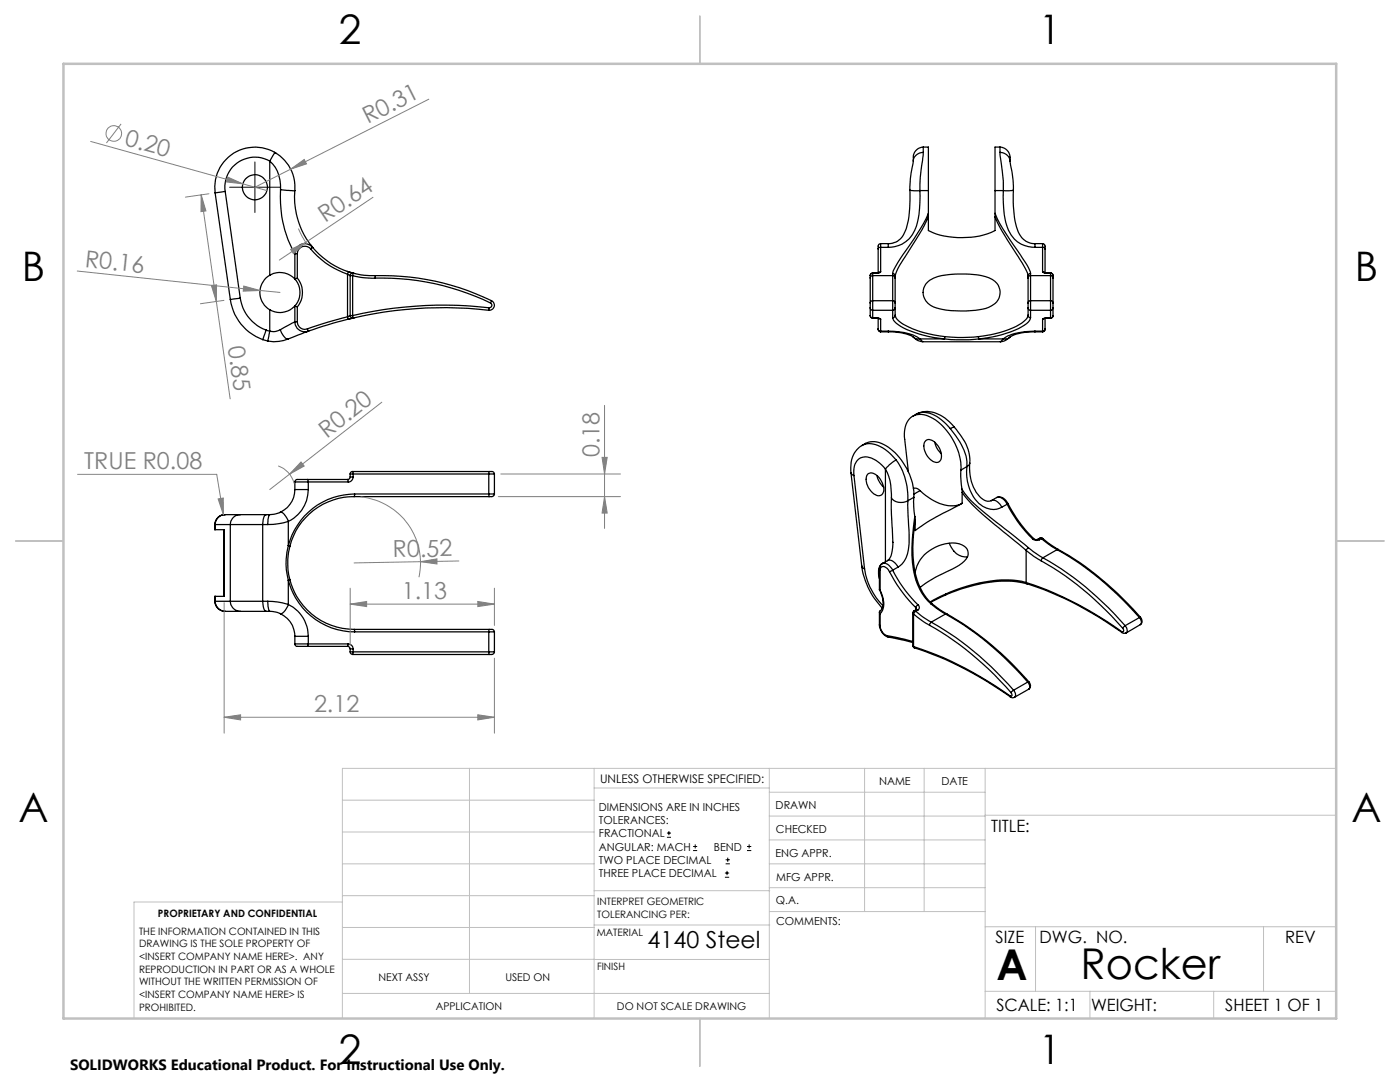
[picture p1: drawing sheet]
<svg xmlns="http://www.w3.org/2000/svg" width="279mm" height="216mm" viewBox="0 0 279 216" stroke-linecap="round" stroke-linejoin="round" font-family="sans-serif">
<g fill="none" stroke="#000" stroke-width=".25">
<path d="M42.9 38.5l3.1 21.3M44.9 38.2l-2 .3M44.9 38.2l3 21.3M53.8 32.1a6.7 6.7 0 0 1 2.2 5.8M53.8 32.1a6 6 0 0 0-6.3 .3 6 6 0 0 0-2.6 5.8M53.8 32.1v22.8M54.8 30.4l-1 1.7M54.8 30.4a7.9 7.9 0 0 1 4 7.6M54.8 30.4a8 8 0 0 0-8.4 .3 8 8 0 0 0-3.5 7.8M54.8 30.4l.3 .2M56 37.9a22.7 22.7 0 0 0 2.8 12.7M56 37.9l2.8 .1"/>
<path d="M58.8 38a15.4 15.4 0 0 0 3.6 11.3M182.2 32.1l-.5 3.6-.1 2.3M183.6 38h-2v.3a17.5 17.5 0 0 1-1.4 8.7 3.3 3.3 0 0 1-2.9 1.6M183.6 38a18 18 0 0 1-1 7.9 5.6 5.6 0 0 1-5.3 3.5M183.6 38h1.7M184.3 29.4a2.22 2.22 0 0 0-2 2.7M184.3 30.4l-.6 5-.1 2.6M184.3 29.4h1v8.6M184.3 30.4a1.92 1.92 0 0 0-2 1.7M184.3 29.4v1M185.3 38v4.6M198.6 38v4.6"/>
<path d="M198.6 38h1.6M199.6 29.4a2.28 2.28 0 0 1 2 2.7M199.6 30.4l.6 5.7v1.9M199.6 30.4a1.98 1.98 0 0 1 2 1.7M199.6 29.4h-1v8.6M199.6 29.4v1M200.2 38h2a19.8 19.8 0 0 0 1.2 8.7 3.4 3.4 0 0 0 3.2 1.9M200.2 38a16 16 0 0 0 1.6 8.9 5.5 5.5 0 0 0 4.8 2.5M201.6 32.1l.6 3.8v2.1M46 59.8a10 10 0 0 0 6.4 8M47.9 59.5l-1.9 .3M47.9 59.5a8 8 0 0 0 5.2 6.4"/>
<path d="M53.8 54.9a4 4 0 0 1 5 .8M53.8 54.9a4 4 0 0 0 0 6.9M58.8 50.6h.5M58.8 55.7a4 4 0 0 1 0 5.3M58.8 50.6v5.1M59.3 55.5l-.5 .2M59.3 55.5a4.6 4.6 0 0 1 0 5.7M59.3 50.6v4.9M61.9 48.8l.6 .7M62 49.7a1.5 1.5 0 0 0-1.7-.5 1.5 1.5 0 0 0-1 1.4M62 49.7a16.3 16.3 0 0 0 7.4 5M62.4 49.4a1.99 1.99 0 0 0-2.2-.7 1.99 1.99 0 0 0-1.4 1.9"/>
<path d="M62.4 49.4l-.4 .3M62.4 49.4a16.2 16.2 0 0 0 7.1 4.8M69.3 54.2l.4 .1M69.4 54.7l.5 .3M69.4 54.7v8.5M69.5 54.2l-.1 .5M69.5 54.2l1 .3M69.8 54.3l1 .3M69.9 55h.5M69.9 55v8M70.4 55a14.5 14.5 0 0 0 4.5 .5M70.4 55v8"/>
<path d="M70.5 54.5a.5 .5 0 0 0-.6 .5M70.5 54.5l-.1 .5M70.5 54.5a13.9 13.9 0 0 0 4.4 .5M74.9 55v.5M74.9 55a49.7 49.7 0 0 1 23.2 5M74.9 55.5a49.4 49.4 0 0 1 23 5M173.7 55.5v5M174.2 55l-.3 .1-.2 .4M174.2 54.5h-.1a.75 .75 0 0 0-.4 1M174.2 55v5M174.2 54.5v.5M174.2 54.5h.1"/>
<path d="M174.2 55h4M174.2 54.5h.6M174.8 54.5h.1M175.3 49.7v4.8M175.8 54.2l-1 .3M175.8 48.6l-.5 .3v.8M175.8 54.2l-.3 .2-.7 .1M175.8 49.4v4.8M175.8 49.4h-.4l-.1 .3M175.8 48.6v.8M175.8 48.6h1.5M175.8 49.4h1.5"/>
<path d="M177.3 48.6v.8M178.2 55l.4 .2v.3M178.2 54.6l.4 .2v.3M178.2 55v5M178.2 54.6v.4M178.6 55.5v5M178.6 55.1v.4M185.1 56.3a9.4 9.4 0 0 1 6-1.6 15.4 15.4 0 0 1 6.9 1.1 3 3 0 0 1 1.5 3 3 3 0 0 1-2.2 2.5 19.8 19.8 0 0 1-11-.1 2.97 2.97 0 0 1-1.2-4.9zM185.3 42.6a63.9 63.9 0 0 1-5.9 9.5l-1.1 1.9-.1 .6M185.3 43.3a90.2 90.2 0 0 1-5.8 9.7l-.9 2.1M185.3 42.6v.7M185.3 43.3v2.7a16.4 16.4 0 0 0 13.3 0v-2.7"/>
<path d="M198.6 42.6a53 53 0 0 0 5.4 8.9l1.1 1.6 .6 1.5M198.6 42.6v.7M198.6 43.3a78.9 78.9 0 0 0 5.7 9.8l.7 1.3 .2 .7M205.2 55.5v5M205.2 55.1v.4M205.7 55l-.4 .1-.1 .4M205.7 54.6l-.5 .2v.3M205.7 55v5M205.7 54.6v.4M205.7 55h4M206.6 48.6v.8M206.6 48.6h1.5"/>
<path d="M206.6 49.4h1.5M208.1 48.6l.4 .3 .1 .8M208.1 49.4v4.8M208.1 54.2l.4 .3h.6M208.1 49.4h.3l.2 .3M208.1 54.2l.4 .2M208.1 48.6v.8M208.4 54.4l.7 .1M208.6 49.7v4.8M209.1 54.5h.1M209.1 54.5h.6M209.7 55l.3 .1 .1 .4"/>
<path d="M209.7 54.5h.1a.75 .75 0 0 1 .3 1M209.7 55v5M209.7 54.5v.5M209.7 54.5h.1M210.1 55.5v5M52.4 67.8l1 .3M53.1 65.9l.7 .2M53.1 65.9l-.7 1.9M53.8 66.1l-.4 2M53.8 61.8v4.3M56 65.8a2.71 2.71 0 0 1-2.2 .3M56 65.8a2.7 2.7 0 0 0 1.4 1.9l.1-.1"/>
<path d="M57.5 67.6a7.3 7.3 0 0 1-4.1 .5M58.8 61l.5 .2M58.8 64.2a2 2 0 0 0 2.7 1.9M58.8 64.2h.5M58.8 64.2l-2.8 1.6M58.8 61a4 4 0 0 1-5 .8M58.8 61v3.2M59.3 64.2a1.49 1.49 0 0 0 2 1.4M59.3 61.2v3M61.3 65.6l.2 .5M61.5 66.1l-4 1.5M61.7 66l-.5 .2"/>
<path d="M69.4 63.2l.1 .5M69.4 63.2l-4.1 1.1-4 1.3M69.5 63.7l-8 2.4M69.9 63h.5M69.9 63a.5 .5 0 0 0 .6 .5M69.9 63l-.5 .2M70.4 63l.1 .5M70.5 63.5l-1 .2M70.8 63.4l-1.3 .3M97.5 61.9a78.1 78.1 0 0 0-27 1.6M97.6 61.4l-.1 .5M97.6 61.4a79.2 79.2 0 0 0-27.2 1.6"/>
<path d="M97.9 60.5a.51 .51 0 0 1 .2 .6 .51 .51 0 0 1-.5 .3M98.1 60a1.01 1.01 0 0 1 .5 1.2 1.01 1.01 0 0 1-1.1 .7M98.1 60l-.2 .5M173.7 61.4l.1 .4 .4 .1M173.7 61.4v1.7l.2 .3 .3 .1M173.7 60.5v.9M174.2 60l-.3 .1-.2 .4M174.2 60v1.9M174.2 61.9v1.6M174.2 63.5h.1M174.2 61.9h4M174.2 63.5h.6"/>
<path d="M174.2 60h4M174.8 63.5l1 .2M174.8 63.5h.1M175.3 65.6v.4l.5 .2M175.3 63.5v2.1M175.3 65.6a.43 .43 0 0 0 .5 .5M175.8 63.7v2.4M175.8 66.1v.1M175.8 66.2h1.5M175.8 66.1h1.5M177.3 66.2a8.5 8.5 0 0 1 5 1.1M177.3 66.1a10.7 10.7 0 0 1 6.3 1.5"/>
<path d="M177.3 66.1v.1M178.2 60l.2 .1 .2 .4M178.2 63.4v.2a6.1 6.1 0 0 0 3.6 2.5l3.5 1 3.2 .5M178.2 60v1.9M178.2 61.9v1.5M178.6 61.4v.3l-.4 .2M178.6 60.5v.9M178.6 62.9v.3l-.4 .2M178.6 61.4v1.5M178.6 62.9a4.1 4.1 0 0 0 2.8 2.4 22.9 22.9 0 0 0 7.2 1.9M182.3 67.3a2.63 2.63 0 0 0 1.9 .9h15.5a2.77 2.77 0 0 0 1.8-.9l-.4 .3h-.9M182.3 67.3l.4 .3h.9"/>
<path d="M183.6 67.6l.6 .6M183.6 67.6h4.9M188.5 67.6l2.6 .2 4.3-.2M188.6 67.2l2.6 .1 4.1-.1M188.6 67.2l-.1 .4M195.3 67.2l.1 .4M195.4 67.6h4.8M199.6 68.2h.1M200.2 67.6l-.6 .6M205.2 61.4l.1 .4 .4 .1M205.2 60.5v.9M205.2 62.9v.3l.5 .2"/>
<path d="M205.2 61.4v1.5M205.2 62.9a3 3 0 0 1-1.8 1.9 21.3 21.3 0 0 1-8.1 2.4M205.7 60l-.3 .1-.2 .4M205.7 63.4l-.1 .3a6.8 6.8 0 0 1-3.9 2.5l-2.9 .9-3.4 .5M205.7 60v1.9M205.7 61.9v1.5M205.7 61.9h4M205.7 60h4M206.6 66.2a9 9 0 0 0-5 1.1M206.6 66.1a12.7 12.7 0 0 0-5.8 1.1l-.6 .4M206.6 66.1v.1M206.6 66.2h1.5"/>
<path d="M206.6 66.1h1.5M208.1 63.7v2.4M208.1 66.1v.1M208.6 65.6l-.1 .4-.4 .2M208.6 63.5v2.1M208.6 65.6a.43 .43 0 0 1-.5 .5M209.1 63.5l-1 .2M209.1 63.5h.1M209.1 63.5h.6M209.7 60l.2 .1 .2 .4M209.7 60v1.9M209.7 61.9v1.6"/>
<path d="M209.7 63.5h.1M210.1 61.4l-.1 .4-.3 .1M210.1 61.4v1.7l-.2 .3-.2 .1M210.1 60.5v.9M58.8 97.7a5 5 0 0 1-2.8 4.5M58.8 97.7h2.7M58.8 96.2h2.7M58.8 96.2v1.5M61.3 95.7h-2.1l-.2 .1-.2 .4M61.3 95.7l.2 .5M61.3 95.7h8.1M61.5 97.7a7 7 0 0 1-4 6.3"/>
<path d="M61.5 96.2h8M61.5 96.2v1.5M69.4 95.7l.1 .5M69.9 95.2l-.1 .3-.4 .2M69.9 95.2h.6M69.9 94.6h.6M69.9 94.6v.6M70.4 94.1l-.3 .1-.2 .4M70.4 94.1l.1 .5M70.4 94.1h27.2M70.5 94.6h27M70.5 95.2a1.01 1.01 0 0 1-1 1"/>
<path d="M70.5 94.6v.6M70.7 99.1a13.1 13.1 0 0 0-12.8 9.9M70.7 99.1h26.9M70.8 98.6a13.7 13.7 0 0 0-13.3 10.3M70.8 98.6l-.1 .5M70.8 98.6h26.7M97.5 98.6l.1 .5M97.5 98.6h1.2M97.5 94.6h1.2M97.5 94.6v4M97.6 94.1h.8l.3 .5M97.6 94.1l-.1 .5"/>
<path d="M98.7 98.6l-.3 .5h-.8M98.7 94.6v4M169.8 94.3l.2 .4 .4 .2M169.8 94.3l2.2 18.6M170.4 94.9l2.1 18.6M172 88.9a5.2 5.2 0 0 0-2.2 5.4M172 88.9a4.2 4.2 0 0 1 5.3 .3 12.4 12.4 0 0 1 5.1 10M172 88.9a4.7 4.7 0 0 1 5.1 1.1l1.7 1.8M173.1 94.7a1.41 1.41 0 0 1 2.1 .3 3.3 3.3 0 0 1 .9 3.5 1.17 1.17 0 0 1-1.7 .1 3.2 3.2 0 0 1-1.3-3.9zM175 94.9a4.4 4.4 0 0 0 1.4 2.3M176.7 93.6a10.2 10.2 0 0 1 1.2 5.7M176.7 93.6a5.4 5.4 0 0 0-4.3-2.4 2.49 2.49 0 0 0-2 2.7v1"/>
<path d="M176.7 93.6v18.5M177.9 99.3a2.5 2.5 0 0 0 3.3 .6M177.9 99.3v3.4l.3 5.5M178.8 91.8l-1.3 .9-.8 .9M178.8 91.8a12.7 12.7 0 0 1 2.4 8.1M181.2 99.9v3a27.8 27.8 0 0 1-.1 7.6 4.4 4.4 0 0 1-1.9 2.7M182.3 97.4h.6l.7 .5M182.4 99.2v1.9l.2 1.9M182.4 99.2l-1.2 .7M182.8 82.7a5.4 5.4 0 0 1 6.2 1.1l1.5 1.5M182.8 82.7a4.6 4.6 0 0 1 5.1 1.1l1.8 1.7M182.8 82.7l-.7 .4"/>
<path d="M183.6 97.9a9.2 9.2 0 0 0 7.1 3l1.3-.5M183.6 97.9l-1.2 .7M184.7 88a1.55 1.55 0 0 1 2.2 .7 2.81 2.81 0 0 1 .6 3.3 1.74 1.74 0 0 1-2.3-.8 2.81 2.81 0 0 1-.5-3.2zM186.5 88.2a4.1 4.1 0 0 0 1.4 2.3M189.7 85.5a13.7 13.7 0 0 1 3.3 6.6v1M190.5 85.3a10.5 10.5 0 0 1 3.1 6.5l-.1 .6M190.5 85.3l-.8 .2M191.8 93.8l-.1 1.4 .3 2.4M191.8 93.8a12 12 0 0 0-6.5-10.8 3.2 3.2 0 0 0-4.8 3v1.1l.8 7.1M192 97.6a20.8 20.8 0 0 0 5.7 5.7l7.5 6M192 97.6v.6M192 98.2a40.7 40.7 0 0 0 8.1 7.8l4.7 3.8"/>
<path d="M192 98.2v2.2M193 93.1a8.4 8.4 0 0 0 3.1 7.9 3.5 3.5 0 0 0 3.8 .2M193 93.1l-1.2 .7M193.5 92.4a8.1 8.1 0 0 0 2.8 7.3 1.54 1.54 0 0 0 1.5 .2M193.5 92.4l-.1 .4-.4 .3M197.8 99.9a1.58 1.58 0 0 1 2 1l.1 .3M198.9 99.3a1.81 1.81 0 0 1 2.3 1.2M198.9 99.3a1.79 1.79 0 0 1 2.1 1.3M198.9 99.3l-1.1 .6M42.9 120a2.1 2.1 0 0 0 2 2h3M42.9 104.7v1M42.9 120h.1"/>
<path d="M42.9 104.7h.1M42.9 120a2.1 2.1 0 0 0 2 2M42.9 119v1M42.9 120h3.1M42.9 105.7h1.8v13.3h-1.8M42.9 104.7h3.1M44.7 105.7v13.3M44.9 102.7a1.97 1.97 0 0 0-2 2M44.9 102.7a2.02 2.02 0 0 0-2 2M44.9 102.7h3M46 120h6.4M46 120a2.02 2.02 0 0 0 1.9 2"/>
<path d="M46 104.7h6.4M46 104.7v15.3M47.9 102.7h5.2M47.9 102.7a1.97 1.97 0 0 0-1.9 2M52.4 120h1M52.4 104.7h1M52.4 120a2.3 2.3 0 0 0 .7 2M52.4 104.7v15.3M53.1 102.7h.7M53.1 102.7a1.54 1.54 0 0 0-.6 1.6l-.1 .4M53.4 120l2 .1 2.1 .5M53.4 120l.1 1 .3 1"/>
<path d="M53.8 102.7a2.58 2.58 0 0 0-.4 2M56 102.2l-1.4 .4-.8 .1M56 102.2a2.17 2.17 0 0 1 1.5 1.8M56.1 102.2l-.3 .1M57.5 115.8a13.7 13.7 0 0 0 13.3 10.3M57.5 108.9l.4 .1M57.5 104a13.3 13.3 0 0 1-4.1 .7M57.5 108.9a13.2 13.2 0 0 0 0 6.9M57.5 104v4.9M57.5 115.8v4.8M57.9 115.7a13.2 13.2 0 0 0 12.8 9.9M57.9 115.7l-.4 .1"/>
<path d="M57.9 109a13.3 13.3 0 0 0 0 6.7M172 112.9a14.9 14.9 0 0 0 4.1 8.4M172 112.9l.2 .4 .3 .2M172.5 113.5a12.9 12.9 0 0 0 3.7 7.4M175.5 117.7a3.9 3.9 0 0 1 .2 4.1l-.1 .1M175.5 117.7l.1 .1M175.5 113.6l.1 .2M175.5 113.6v4.1M175.6 113.8a.75 .75 0 0 1 .6-.8 .75 .75 0 0 1 .9 .4l.4 .7M175.6 117.8a4.5 4.5 0 0 1 .3 4.4l-.3 .2M175.6 113.8v4M176.1 112.5l-.5 .4-.1 .7"/>
<path d="M176.1 112.5a1.79 1.79 0 0 1 2.1 1.3M176.5 112.3a1.93 1.93 0 0 0-1.2 2.3l.2 .9M177.1 111.9a1.61 1.61 0 0 1 2 1l.1 .3M177.1 111.9l-1 .6M177.5 114.1a28.3 28.3 0 0 0 5.2 7.1M178.2 113.8a26.1 26.1 0 0 0 5 6.9M178.2 113.8l-.7 .3M178.2 108.2a5.1 5.1 0 0 1-.9 3.6l-.2 .1M178.2 108.2h.1M179.2 113.2l-1 .6M182.6 103a30.5 30.5 0 0 0 .2 12.7l.3 1a9.8 9.8 0 0 0 2.7 3.8M182.6 103v.7"/>
<path d="M182.6 103.7a28.4 28.4 0 0 0 .4 12 10 10 0 0 0 3.1 4.8M182.6 114.2a7.6 7.6 0 0 1 8.9-5.7 1.92 1.92 0 0 1 1.6 1.4 1.92 1.92 0 0 1-.7 2.1 24.7 24.7 0 0 1-5.7 3.2l-3.1 2M188.7 118.7l-3 1.5M188.7 118.5l-3.1 1.6M188.7 118.5v.2M189.4 108.4a3.8 3.8 0 0 0 3.7 2.7M192 100.4l-6.5 3.5-2.9 2v-2.2M201 100.6a24.7 24.7 0 0 0 5.1 6.9M201 100.6l-1.1 .6M201.2 100.5a27 27 0 0 0 5.1 7M201.2 100.5l-.2 .1M204.8 116.2a20.1 20.1 0 0 0-10.5 .4l-3.1 .9-2.5 1"/>
<path d="M204.8 116.2a69 69 0 0 1 19 9.8M204.8 109.8l1.5 1.2 1.5 .9M204.8 116.2l.2 .3M204.8 109.8v6.4M205 116.5a67.1 67.1 0 0 1 18.9 9.7M205 116.5a21.3 21.3 0 0 0-12 .7l-4.3 1.5M205.2 109.3l2.9 2M205.2 109.3l-.4 .5M206.1 107.5l.1 .2a1.22 1.22 0 0 0 1.2 0M206.3 107.5l.4 .2 .4-.1M206.3 107.5h-.2M207.1 107.6l.3 .1"/>
<path d="M207.5 107.4l.3-.1 .3 .2M207.5 107.4l.4 .1M207.5 107.4l-.4 .2M207.8 111.9a62.2 62.2 0 0 1 16.2 13.4M207.9 107.5l3.1 2.2M207.9 107.5l-.5 .2M208.1 107.5l3.1 2.1M208.1 107.5h-.2M208.1 111.3l-.3 .6M208.1 111.3a60.9 60.9 0 0 1 16.4 13.5M211 109.7a61.7 61.7 0 0 1 16.4 13.5M211 109.7l-2.9 1.6"/>
<path d="M211.2 109.6a62.9 62.9 0 0 1 16.4 13.6M211.2 109.6l-.2 .1M47.9 122h5.2M53.1 122h.7M53.8 122l1.6 .2 .6 .2M55.9 122.4h.1M56 122.4a5 5 0 0 1 2.8 4.6M57.5 120.6a7.1 7.1 0 0 1 4 6.4M57.5 120.6a2.32 2.32 0 0 1-1.5 1.8M58.8 127h2.7M58.8 128.5h2.7M58.8 128.5l.1 .3 .3 .2h2.1"/>
<path d="M58.8 127v1.5M61.3 129h8.1M61.5 128.5h8M61.5 128.5l-.2 .5M61.5 127v1.5M69.4 129l.3 .1 .2 .4M69.5 128.5a1.02 1.02 0 0 1 1 1M69.5 128.5l-.1 .5M69.9 129.5h.6M69.9 130.1h.6M69.9 130.1l.1 .3 .4 .2M69.9 129.5v.6"/>
<path d="M70.4 130.6h27.2M70.5 130.1h27M70.5 130.1l-.1 .5M70.5 129.5v.6M70.7 125.6l.1 .5M70.7 125.6h26.9M70.8 126.1h26.7M97.5 130.1l.1 .5M97.5 130.1h1.2M97.5 126.1h1.2M97.5 126.1v4M97.6 125.6h.8l.3 .5"/>
<path d="M97.6 125.6l-.1 .5M98.7 130.1l-.3 .4-.8 .1M98.7 126.1v4M175.5 124.7a2.61 2.61 0 0 0 1.8 2.4M175.5 124.7l.1 .2M175.5 122.1v2.6M175.6 124.9a2.19 2.19 0 0 0 1.5 2M175.6 121.9l-.1 .2 .1 .3M175.6 122.4v2.5M177.1 126.9l5.1 1.1M177.1 126.9l.2 .2M177.3 127.1l4.9 1.1"/>
<path d="M182.2 128.8l.1 .4 .2 .1M182.2 122.3l.1 .2M182.2 128.8l.1 .2M182.2 122.3v6.5M182.3 129a70.3 70.3 0 0 1 19.3 9.9M182.3 122.5l2 1.5 1.2 .8M182.3 129l.2 .3M182.3 122.5v6.5M182.4 121.9l-.2 .4M182.4 121.9l.4 .1M182.5 129.3a69.3 69.3 0 0 1 19.1 9.8M182.7 121.2l.1 .4"/>
<path d="M182.7 121.2v.5M182.8 122l1.5 1.2 1.5 .9M182.8 122l-.5 .5M182.8 121.6l.4 .1M182.8 121.6l-.4 .3M183.2 120.7a.6 .6 0 0 1 0 1M183.2 120.7l-.5 .5M183.2 121.7l-.4 .3M185.5 124.8a62.2 62.2 0 0 1 16.3 13.4M185.8 120.5l.2-.1 1.4 1.2 1.5 .9M185.8 120.5l2.9 2M185.8 124.1l-.3 .7"/>
<path d="M185.8 124.1a62.8 62.8 0 0 1 16.5 13.6M188.7 122.5a61.6 61.6 0 0 1 16.4 13.6M188.7 122.5l-2.9 1.6M188.9 122.5a62 62 0 0 1 16.4 13.5M188.9 122.5h-.2M201.6 138.9v.2M201.6 139.1l.5 .1 .4-.1M201.8 138.2l.2 .6-.2 .1h-.2M202.3 137.7l-.5 .5M202.3 137.7a1.01 1.01 0 0 1 .2 1.4M205.1 136.1a1.07 1.07 0 0 1 .2 1.4M205.1 136.1l-2.8 1.6"/>
<path d="M205.3 136a.95 .95 0 0 1 0 1.5M205.3 136l-.2 .1M205.3 137.5l-2.8 1.6M223.8 126l.1 .2M223.9 126.2l.3 .2 .6-.1M224 125.3l.2 .6-.1 .2-.3-.1M224.5 124.8l-.5 .5M224.5 124.8a1.11 1.11 0 0 1 .3 1.5M227.4 123.2a1.01 1.01 0 0 1 .2 1.4M227.4 123.2l-2.9 1.6M227.6 124.6l-2.8 1.7M227.6 123.2a.94 .94 0 0 1 0 1.4"/>
<path d="M227.6 123.2h-.2"/>
<circle cx="50.9" cy="37.4" r="2.5"/>
</g>
<g fill="none" stroke="#808080" stroke-width=".2">
<path d="M85.6 19.8l-27.6 14M18.1 28.2l35.2 9.8M24.2 24.7l-3 3.8M40.1 38.9l1 3.2-1 .1zM40.1 38.9l5.8 40.7M41.7 38.7l-4.7 .6M45.4 35.3l3.1 1.4-3.3-.4zM58 33.8l2.7-2 .5 .9zM58 33.8l-7.1 3.6M74.4 39.4l-18.7 12.5M15.4 54.1l36.5 3.9M42.2 57l1-.2v3.4z"/>
<path d="M44.7 59.9l-4.7 .7M48.6 57.1l3.3 .9-3.4 .1zM51.9 58l4 .3M58 49.8l3-1.4-2.4 2.2zM59.5 45.6l.8 1.6 .9 1.4M15.5 94.7h27.8l1.3 8M43.5 99.6l1.1-.2v3.3zM55.5 93a5.1 5.1 0 0 1 3.2 3.4M60.1 92.2l.6 .8-2.9 1.6zM71.9 99.1a13.3 13.3 0 0 1 11.7 16.1M76.2 80.3l-22.4 17.4M99.4 99.1h24.4"/>
<path d="M99.9 94.6h23.9M120.2 91.3h1l-.6 3.3zM120.6 99.1l.6 3.3h-1zM120.6 80.9v24.5M69.9 117.4v11.4M83.9 112.1l3.3-.6v1zM91.6 111.9l-20.9 .4M98.7 117.4v7.4M44.7 120.3v26M69.9 120.5l3.3-.5v1zM69.9 120.5h28.8M95.4 120l3.3 .5-3.3 .5z"/>
<path d="M98.7 131.3v15M44.7 143.1l3.3-.5v1.1zM44.7 143.1h54M95.4 142.6l3.3 .5-3.3 .6z"/>
<circle cx="22.7" cy="26.6" r="1.56"/>
</g>
<g fill="none" stroke="#000" stroke-width=".2">
<path d="M45.8 37.4h10.1M50.9 32.3v10.1M133.1 167.1h.8M133.1 166.2h.8M133.5 165.8v.9M138.3 169.7h.8M138.3 168.9h.8M138.7 168.5v.8M144.7 175h.8M144.7 174.2h.8M144.8 172.4h.9M144.8 171.6h.9"/>
<path d="M145.1 173.8v.8M145.2 171.1v.9M149.1 169.7h.8M149.1 168.9h.8M149.5 168.5v.8"/>
</g>
<g fill="none" stroke="#c0c0c0" stroke-width=".2">
<path d="M68.3 159.7h50.3M93.7 153.3v44.9M118.6 153.3v49.9M118.6 157.2h34.9M153.5 153.3v49.9M153.5 158.1h43.1M172.5 153.3v28.6M184.4 153.3v28.6M196.6 153.3v49.9M266.7 153.3h-198.4v49.9M68.3 178.7h50.3M68.3 172.4h50.3"/>
<path d="M68.3 166h50.3M68.3 180h-41.6v23.2M118.6 177.7h35M153.5 167.6h43.1M153.5 162.8h43.1M153.5 172.4h43.1M153.5 177.1h43.1M196.6 162.7h70.1M68.3 198.2h85.2M68.3 191.4l85.2 .1M68.3 185.1h50.3M118.6 184.6h35"/>
<path d="M153.6 181.9h43M196.6 197.8h70.1M196.6 184.9h70.1M206.7 184.9v12.9M217.5 197.8v5.4M242.2 197.8v5.4M252.2 184.9v12.9"/>
</g>
<path d="M139.7 3.2v9.5M3.1 107.9h9.6M266.7 107.9h9.5M139.7 203.2v9.6" fill="none" stroke="#c0c0c0" stroke-width=".25"/>
<path d="M12.7 12.7h254v190.5h-254z" fill="none" stroke="#c0c0c0" stroke-width=".5"/>
<g fill="#808080">
<path d="M45.4 35.3l3.1 1.4-3.3-.4z"/>
<path d="M48.6 57.1l3.3 .9-3.4 .1z"/>
<path d="M83.9 112.1l3.3-.6v1z"/>
<path d="M58 33.8l2.7-2 .5 .9z"/>
<path d="M58 49.8l3-1.4-2.4 2.2z"/>
<path d="M60.1 92.2l.6 .8-2.9 1.6z"/>
<path d="M42.2 57l1-.2v3.4zM40.1 38.9l1 3.2-1 .1z"/>
<path d="M44.7 143.1l3.3-.5v1.1zM95.4 142.6l3.3 .5-3.3 .6zM43.5 99.6l1.1 3.1v-3.3z"/>
<path d="M120.2 91.3h1l-.6 3.3zM120.6 99.1l.6 3.3h-1z"/>
<path d="M69.9 120.5l3.3-.5v1zM95.4 120l3.3 .5-3.3 .5z"/>
</g>
<g font-size="8.5">
<text x="198.9" y="195.5">A</text>
<text x="215.7" y="195.4">Rocker</text>
</g>
<g font-size="8.1">
<text x="67.6" y="8.9">2</text>
<text x="207.3" y="8.9">1</text>
<text x="4.4" y="56.2">B</text>
<text x="270.4" y="56.2">B</text>
<text x="3.7" y="164.1">A</text>
<text x="269.7" y="164.1">A</text>
<text x="67.6" y="212.4">2</text>
<text x="207.3" y="212.4">1</text>
</g>
<g font-size="4.7" fill="#808080">
<text x="24.7" y="29" transform="rotate(16 24.7 29)">0.20</text>
<text x="73.4" y="24.8" transform="rotate(-27 73.4 24.8)">R0.31</text>
<text x="64.9" y="44.5" transform="rotate(-34 64.9 44.5)">R0.64</text>
<text x="16.8" y="53.2" transform="rotate(6 16.8 53.2)">R0.16</text>
<text x="45.5" y="69.2" transform="rotate(82 45.5 69.2)">0.85</text>
<text x="65.2" y="87.6" transform="rotate(-38 65.2 87.6)">R0.20</text>
<text x="16.8" y="93.6">TRUE R0.08</text>
<text x="119.7" y="91.2" transform="rotate(-90 119.7 91.2)">0.18</text>
<text x="78.4" y="111.2" transform="rotate(-1 78.4 111.2)">R0.52</text>
<text x="80.2" y="119.5">1.13</text>
<text x="62.7" y="142.1">2.12</text>
</g>
<text font-size="4.7" x="129.2" y="189.2">4140 Steel</text>
<g font-size="3.4">
<text x="197.8" y="166">TITLE:</text>
<text x="198.7" y="188.1">SIZE</text>
<text x="207.5" y="188.1">DWG. NO.</text>
<text x="256.5" y="188.2">REV</text>
<text x="198.8" y="201.7">SCALE: 1:1</text>
<text x="217.7" y="201.8">WEIGHT:</text>
<text x="244.5" y="201.7">SHEET 1 OF 1</text>
</g>
<text font-size="3" x="14" y="213.5">SOLIDWORKS Educational Product. For Instructional Use Only.</text>
<text font-size="2.4" x="119.8" y="156.2">UNLESS OTHERWISE SPECIFIED:</text>
<g font-size="2.2">
<text x="119.5" y="161.8">DIMENSIONS ARE IN INCHES</text>
<text x="154.8" y="161.4">DRAWN</text>
<text x="175.4" y="156.6">NAME</text>
<text x="187.9" y="156.7">DATE</text>
<text x="119.5" y="164.4">TOLERANCES:</text>
<text x="119.5" y="167.1">FRACTIONAL</text>
<text x="154.9" y="166.3">CHECKED</text>
<text x="119.5" y="169.7">ANGULAR: MACH</text>
<text x="119.5" y="172.4">TWO PLACE DECIMAL</text>
<text x="142.5" y="169.7">BEND</text>
<text x="154.8" y="170.9">ENG APPR.</text>
<text x="119.5" y="175">THREE PLACE DECIMAL</text>
<text x="154.9" y="175.7">MFG APPR.</text>
<text x="154.9" y="180.4">Q.A.</text>
<text x="154.9" y="184.6">COMMENTS:</text>
</g>
<g font-size="2.1">
<text x="75.5" y="195.7">NEXT ASSY</text>
<text x="100.9" y="195.7">USED ON</text>
<text x="86.9" y="201.5">APPLICATION</text>
<text x="123.1" y="201.6">DO NOT SCALE DRAWING</text>
</g>
<g font-size="2">
<text x="31.5" y="182.9">PROPRIETARY AND CONFIDENTIAL</text>
<text x="119.2" y="180.6">INTERPRET GEOMETRIC</text>
<text x="119.2" y="183.1">TOLERANCING PER:</text>
<text x="27.8" y="186.5">THE INFORMATION CONTAINED IN THIS</text>
<text x="27.8" y="189">DRAWING IS THE SOLE PROPERTY OF</text>
<text x="27.8" y="191.6">&lt;INSERT COMPANY NAME HERE&gt;. ANY</text>
<text x="119.1" y="186.7">MATERIAL</text>
<text x="27.8" y="194.1">REPRODUCTION IN PART OR AS A WHOLE</text>
<text x="27.8" y="196.6">WITHOUT THE WRITTEN PERMISSION OF</text>
<text x="119.1" y="193.5">FINISH</text>
<text x="27.8" y="199.1">&lt;INSERT COMPANY NAME HERE&gt; IS</text>
<text x="27.8" y="201.7">PROHIBITED.</text>
</g>
</svg>
